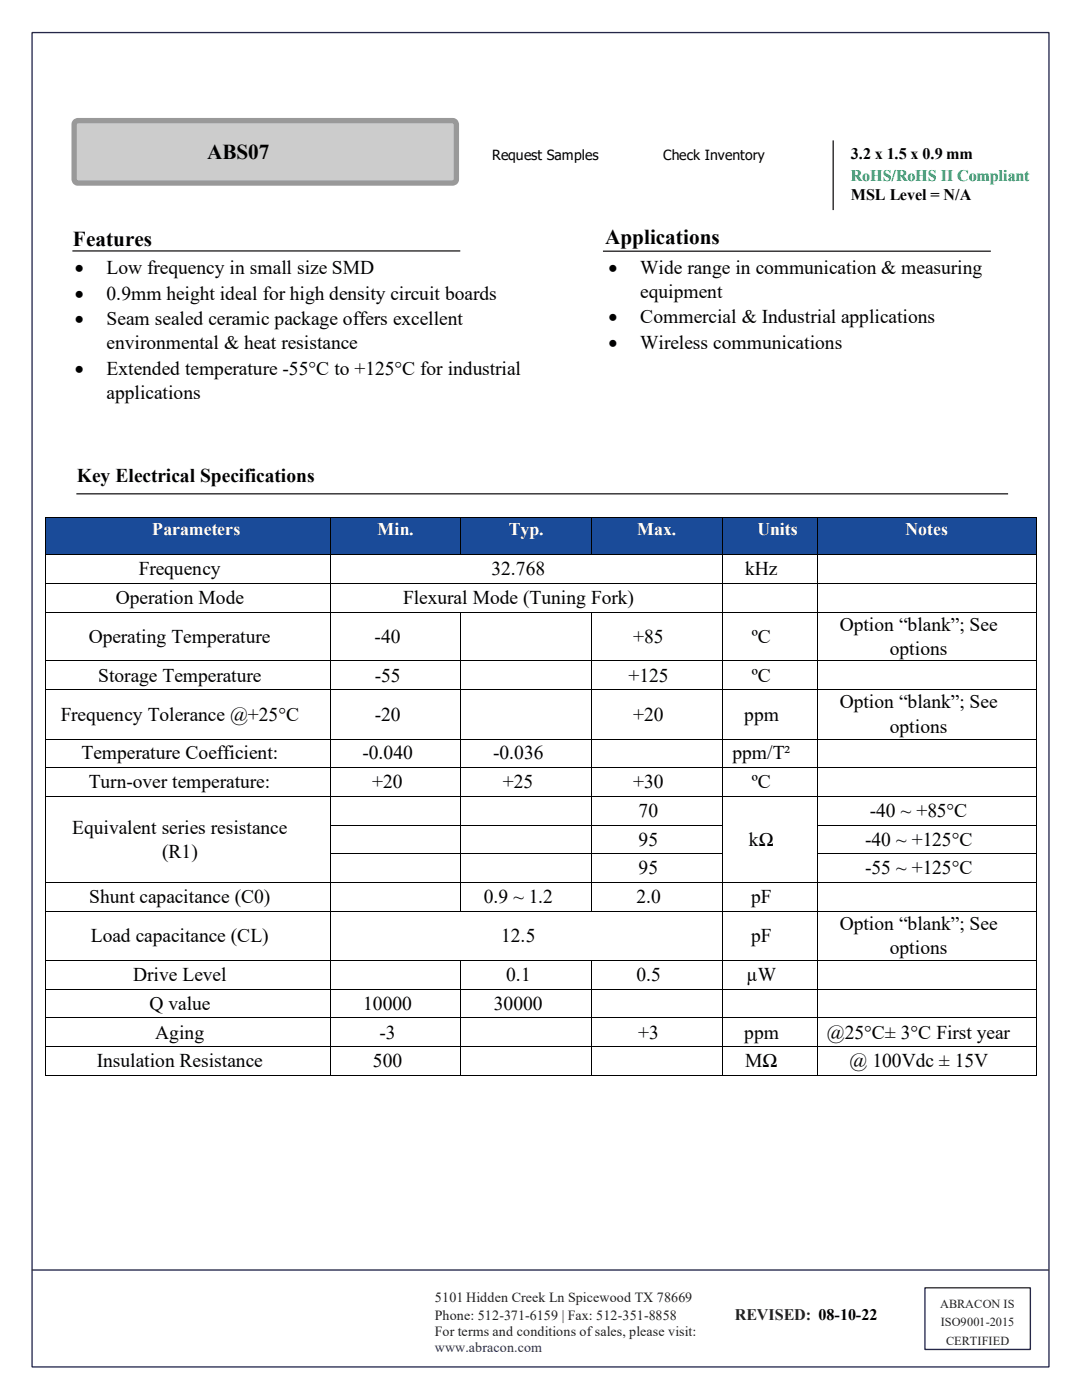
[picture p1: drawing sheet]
<svg xmlns="http://www.w3.org/2000/svg" width="216mm" height="279mm" viewBox="0 0 216 279" stroke-linecap="round" stroke-linejoin="round" font-family="sans-serif">
<path d="M6.4 253.5h202.9" fill="none" stroke="#24274d" stroke-width=".27"/>
<path d="M14.9 24.4l.7-.3h74.7l.4 .1 .3 .6v11l-.1 .4-.6 .3h-74.7l-.5-.1-.3-.6v-11z" fill-rule="evenodd" fill="#ccc"/>
<path d="M14.9 24.4l.7-.3h74.7l.4 .1 .4 .6v11l-.1 .4-.7 .3h-74.7l-.5-.1-.3-.6v-11z" fill="none" stroke="#999" stroke-width="1.1" stroke-linecap="butt"/>
<path d="M6.4 6.5h202.9v266.3h-202.9z" fill="none" stroke="#24274d" stroke-width=".26"/>
<path d="M184.6 257h21v12.3h-21z" fill="none" stroke="#24274d" stroke-width=".27"/>
<path d="M166.3 28v13.9" fill="none" stroke="#221f20" stroke-width=".27"/>
<g fill="#fff">
<path d="M95.6 27.8h32.5v6.4h-32.5z" fill-rule="evenodd"/>
<path d="M129.7 27.8h31.4v6.4h-31.4z" fill-rule="evenodd"/>
</g>
<g fill="#1a4b99">
<path d="M9.2 103.4h56.6v7.2h-56.6z" fill-rule="evenodd"/>
<path d="M66 103.4h25.9v7.2h-25.9z" fill-rule="evenodd"/>
<path d="M92 103.4h25.9v7.2h-25.9z" fill-rule="evenodd"/>
<path d="M118.1 103.4h25.8v7.2h-25.8z" fill-rule="evenodd"/>
<path d="M144.1 103.4h18.8v7.2h-18.8z" fill-rule="evenodd"/>
<path d="M163.1 103.4h43.6v7.2h-43.6z" fill-rule="evenodd"/>
</g>
<g fill="#1a4b99">
<path d="M11 103.4h53v7.2h-53z"/>
<path d="M67.8 103.4h22.3v7.2h-22.3z"/>
<path d="M93.9 103.4h22.2v7.2h-22.2z"/>
<path d="M119.9 103.4h22.3v7.2h-22.3z"/>
<path d="M146 103.4h15.1v7.2h-15.1z"/>
<path d="M164.9 103.4h40v7.2h-40z"/>
</g>
<g fill="#000">
<path d="M9.1 103.2h.1v.2h-.1zM9.1 110.6h.1v.1h-.1zM9.1 116.3h.1v.2h-.1zM65.9 103.2h.1v.2h-.1zM65.9 110.6h.1v.1h-.1zM65.9 116.3h.1v.2h-.1zM91.9 103.2h.1v.2h-.1zM91.9 110.6h.1v.1h-.1zM117.9 103.2h.2v.2h-.2zM117.9 110.6h.2v.1h-.2zM144 103.2h.2v.2h-.2zM144 110.6h.2v.1h-.2z"/>
<path d="M144 116.3h.2v.2h-.2zM163 103.2h.2v.2h-.2zM163 110.6h.2v.1h-.2zM163 116.3h.2v.2h-.2zM206.8 103.2h.1v.2h-.1zM206.8 110.6h.1v.1h-.1zM206.8 116.3h.1v.2h-.1zM9.1 122.1h.1v.2h-.1zM9.1 131.8h.1v.2h-.1zM9.1 137.6h.1v.2h-.1zM65.9 122.1h.1v.2h-.1zM65.9 131.8h.1v.2h-.1z"/>
<path d="M65.9 137.6h.1v.2h-.1zM91.9 122.1h.1v.2h-.1zM91.9 131.8h.1v.2h-.1zM91.9 137.6h.1v.2h-.1zM117.9 122.1h.2v.2h-.2zM117.9 131.8h.2v.2h-.2zM117.9 137.6h.2v.2h-.2zM144 122.1h.2v.2h-.2zM144 131.8h.2v.2h-.2zM144 137.6h.2v.2h-.2zM163 122.1h.2v.2h-.2zM163 131.8h.2v.2h-.2z"/>
<path d="M163 137.6h.2v.2h-.2zM206.8 122.1h.1v.2h-.1zM206.8 131.8h.1v.2h-.1zM206.8 137.6h.1v.2h-.1zM9.1 147.4h.1v.2h-.1zM9.1 153.2h.1v.1h-.1zM9.1 158.8h.1v.2h-.1zM65.9 147.4h.1v.2h-.1zM65.9 153.2h.1v.1h-.1zM65.9 158.8h.1v.2h-.1zM91.9 147.4h.1v.2h-.1zM91.9 153.2h.1v.1h-.1z"/>
<path d="M91.9 158.8h.1v.2h-.1zM117.9 147.4h.2v.2h-.2zM117.9 153.2h.2v.1h-.2zM117.9 158.8h.2v.2h-.2zM144 147.4h.2v.2h-.2zM144 153.2h.2v.1h-.2zM144 158.8h.2v.2h-.2zM163 147.4h.2v.2h-.2zM163 153.2h.2v.1h-.2zM163 158.8h.2v.2h-.2zM206.8 147.4h.1v.2h-.1zM206.8 153.2h.1v.1h-.1z"/>
<path d="M206.8 158.8h.1v.2h-.1zM9.1 164.6h.1v.2h-.1zM9.1 170.3h.1v.2h-.1zM9.1 176h.1v.2h-.1zM65.9 164.6h.1v.2h-.1zM65.9 170.3h.1v.2h-.1zM65.9 176h.1v.2h-.1zM91.9 164.6h.1v.2h-.1zM91.9 170.3h.1v.2h-.1zM91.9 176h.1v.2h-.1zM117.9 164.6h.2v.2h-.2zM117.9 170.3h.2v.2h-.2z"/>
<path d="M117.9 176h.2v.2h-.2zM144 164.6h.2v.2h-.2zM144 170.3h.2v.2h-.2zM144 176h.2v.2h-.2zM163 164.6h.2v.2h-.2zM163 170.3h.2v.2h-.2zM163 176h.2v.2h-.2zM206.8 164.6h.1v.2h-.1zM206.8 170.3h.1v.2h-.1zM206.8 176h.1v.2h-.1zM9.1 181.8h.1v.1h-.1zM9.1 191.6h.1v.2h-.1z"/>
<path d="M9.1 197.4h.1v.1h-.1zM65.9 181.8h.1v.1h-.1zM65.9 191.6h.1v.2h-.1zM65.9 197.4h.1v.1h-.1zM91.9 181.8h.1v.1h-.1zM91.9 191.6h.1v.2h-.1zM91.9 197.4h.1v.1h-.1zM117.9 181.8h.2v.1h-.2zM117.9 191.6h.2v.2h-.2zM117.9 197.4h.2v.1h-.2zM144 181.8h.2v.1h-.2zM144 191.6h.2v.2h-.2z"/>
<path d="M144 197.4h.2v.1h-.2zM163 181.8h.2v.1h-.2zM163 191.6h.2v.2h-.2zM163 197.4h.2v.1h-.2zM206.8 181.8h.1v.1h-.1zM206.8 191.6h.1v.2h-.1zM206.8 197.4h.1v.1h-.1zM9.1 203h.1v.2h-.1zM9.1 208.8h.1v.2h-.1zM9.1 214.5h.1v.2h-.1zM65.9 203h.1v.2h-.1zM65.9 208.8h.1v.2h-.1z"/>
<path d="M65.9 214.5h.1v.2h-.1zM91.9 203h.1v.2h-.1zM91.9 208.8h.1v.2h-.1zM91.9 214.5h.1v.2h-.1zM117.9 203h.2v.2h-.2zM117.9 208.8h.2v.2h-.2zM117.9 214.5h.2v.2h-.2zM144 203h.2v.2h-.2zM144 208.8h.2v.2h-.2zM144 214.5h.2v.2h-.2zM163 203h.2v.2h-.2zM163 208.8h.2v.2h-.2z"/>
<path d="M163 214.5h.2v.2h-.2zM206.8 203h.1v.2h-.1zM206.8 208.8h.1v.2h-.1zM206.8 214.5h.1v.2h-.1z"/>
</g>
<g fill="none" stroke="#000" stroke-width=".2">
<path d="M9.1 103.4v7.2M9.1 110.7v5.6M9.1 116.5v5.6M9.2 103.3h56.7M9.2 110.7h56.7M9.2 116.4h56.7M66 103.4v7.2M66 110.7v5.6M66 116.5v5.6M66 103.3h25.9M66 110.7h25.9M66 116.4h78"/>
<path d="M91.9 103.4v7.2M92 103.3h25.9M92 110.7h25.9M118 103.4v7.2M118.1 103.3h25.9M118.1 110.7h25.9M144.1 103.4v7.2M144.1 110.7v5.6M144.1 116.5v5.6M144.2 103.3h18.8M144.2 110.7h18.8M144.2 116.4h18.8"/>
<path d="M163.1 103.4v7.2M163.1 110.7v5.6M163.1 116.5v5.6M163.2 103.3h43.6M163.2 110.7h43.6M163.2 116.4h43.6M206.8 103.4v7.2M206.8 110.7v5.6M206.8 116.5v5.6M9.1 122.3v9.5M9.1 132v5.6M9.1 137.8v9.6"/>
<path d="M9.2 122.2h56.7M9.2 131.9h56.7M9.2 137.7h56.7M66 122.3v9.5M66 132v5.6M66 137.8v9.6M66 122.2h25.9M66 131.9h25.9M66 137.7h25.9M91.9 122.3v9.5M91.9 132v5.6M91.9 137.8v9.6"/>
<path d="M92 122.2h25.9M92 131.9h25.9M92 137.7h25.9M118 122.3v9.5M118 132v5.6M118 137.8v9.6M118.1 122.2h25.9M118.1 131.9h25.9M118.1 137.7h25.9M144.1 122.3v9.5M144.1 132v5.6M144.1 137.8v9.6"/>
<path d="M144.2 122.2h18.8M144.2 131.9h18.8M144.2 137.7h18.8M163.1 122.3v9.5M163.1 132v5.6M163.1 137.8v9.6M163.2 122.2h43.6M163.2 131.9h43.6M163.2 137.7h43.6M206.8 122.3v9.5M206.8 132v5.6M206.8 137.8v9.6"/>
<path d="M9.1 147.6v5.6M9.1 153.3v5.5M9.1 159v5.6M9.2 147.5h56.7M9.2 153.2h56.7M9.2 158.9h56.7M66 147.6v5.6M66 153.3v5.5M66 159v5.6M66 147.5h25.9M66 153.2h25.9M66 158.9h25.9"/>
<path d="M91.9 147.6v5.6M91.9 153.3v5.5M91.9 159v5.6M92 147.5h25.9M92 153.2h25.9M92 158.9h25.9M118 147.6v5.6M118 153.3v5.5M118 159v5.6M118.1 147.5h25.9M118.1 153.2h25.9M118.1 158.9h25.9"/>
<path d="M144.1 147.6v5.6M144.1 153.3v5.5M144.1 159v5.6M144.2 147.5h18.8M144.2 153.2h18.8M144.2 158.9h18.8M163.1 147.6v5.6M163.1 153.3v5.5M163.1 159v5.6M163.2 147.5h43.6M163.2 153.2h43.6M163.2 158.9h43.6"/>
<path d="M206.8 147.6v5.6M206.8 153.3v5.5M206.8 159v5.6M9.1 164.8v5.5M9.1 170.5v5.5M9.1 176.2v5.6M9.2 176.1h56.7M66 164.8v5.5M66 170.5v5.5M66 176.2v5.6M66 164.7h25.9M66 170.4h25.9"/>
<path d="M66 176.1h25.9M91.9 164.8v5.5M91.9 170.5v5.5M91.9 176.2v5.6M92 164.7h25.9M92 170.4h25.9M92 176.1h25.9M118 164.8v5.5M118 170.5v5.5M118 176.2v5.6M118.1 164.7h25.9M118.1 170.4h25.9"/>
<path d="M118.1 176.1h25.9M144.1 164.8v5.5M144.1 170.5v5.5M144.1 176.2v5.6M144.2 176.1h18.8M163.1 164.8v5.5M163.1 170.5v5.5M163.1 176.2v5.6M163.2 164.7h43.6M163.2 170.4h43.6M163.2 176.1h43.6M206.8 164.8v5.5"/>
<path d="M206.8 170.5v5.5M206.8 176.2v5.6M9.1 181.9v9.7M9.1 191.8v5.6M9.1 197.5v5.5M9.2 181.9h56.7M9.2 191.7h56.7M9.2 197.4h56.7M66 181.9v9.7M66 191.8v5.6M66 197.5v5.5M66 181.9h25.9"/>
<path d="M66 191.7h25.9M66 197.4h25.9M91.9 191.8v5.6M91.9 197.5v5.5M92 181.9h25.9M92 191.7h25.9M92 197.4h25.9M118 191.8v5.6M118 197.5v5.5M118.1 181.9h25.9M118.1 191.7h25.9M118.1 197.4h25.9"/>
<path d="M144.1 181.9v9.7M144.1 191.8v5.6M144.1 197.5v5.5M144.2 181.9h18.8M144.2 191.7h18.8M144.2 197.4h18.8M163.1 181.9v9.7M163.1 191.8v5.6M163.1 197.5v5.5M163.2 181.9h43.6M163.2 191.7h43.6M163.2 197.4h43.6"/>
<path d="M206.8 181.9v9.7M206.8 191.8v5.6M206.8 197.5v5.5M9.1 203.2v5.6M9.1 209v5.5M9.2 203.1h56.7M9.2 208.9h56.7M9.2 214.6h56.7M66 203.2v5.6M66 209v5.5M66 203.1h25.9M66 208.9h25.9"/>
<path d="M66 214.6h25.9M91.9 203.2v5.6M91.9 209v5.5M92 203.1h25.9M92 208.9h25.9M92 214.6h25.9M118 203.2v5.6M118 209v5.5M118.1 203.1h25.9M118.1 208.9h25.9M118.1 214.6h25.9M144.1 203.2v5.6"/>
<path d="M144.1 209v5.5M144.2 203.1h18.8M144.2 208.9h18.8M144.2 214.6h18.8M163.1 203.2v5.6M163.1 209v5.5M163.2 203.1h43.6M163.2 208.9h43.6M163.2 214.6h43.6M206.8 203.2v5.6M206.8 209v5.5"/>
</g>
<path d="M14.4 50.1h77.4M120.3 50.1h77.4M15.2 98.6h186" fill="none" stroke="#221f20" stroke-width=".26"/>
<g font-size="4.2">
<text x="41.3" y="31.8">ABS07</text>
<text x="14.6" y="49.2">Features</text>
<text x="120.7" y="48.7">Applications</text>
</g>
<g font-size="3.9">
<text x="14.9" y="54.7">•</text>
<text x="14.9" y="59.8">•</text>
<text x="21.3" y="54.7">Low frequency in small size SMD</text>
<text x="21.3" y="59.8">0.9mm height ideal for high density circuit boards</text>
<text x="121.4" y="54.6">•</text>
<text x="127.8" y="54.6">Wide range in communication &amp; measuring</text>
<text x="127.8" y="59.4">equipment</text>
<text x="14.9" y="64.9">•</text>
<text x="21.3" y="64.9">Seam sealed ceramic package offers excellent</text>
<text x="121.4" y="64.5">•</text>
<text x="127.8" y="64.5">Commercial &amp; Industrial applications</text>
<text x="21.3" y="69.7">environmental &amp; heat resistance</text>
<text x="121.4" y="69.6">•</text>
<text x="127.8" y="69.6">Wireless communications</text>
<text x="14.9" y="74.8">•</text>
<text x="21.3" y="74.8">Extended temperature -55°C to +125°C for industrial</text>
<text x="21.3" y="79.6">applications</text>
<text x="15.3" y="96.3">Key Electrical Specifications</text>
<text x="27.7" y="114.8">Frequency</text>
<text x="98" y="114.8">32.768</text>
<text x="148.7" y="114.8">kHz</text>
<text x="23.1" y="120.5">Operation Mode</text>
<text x="80.4" y="120.5">Flexural Mode (Tuning Fork)</text>
<text x="167.6" y="125.9">Option “blank”; See</text>
<text x="17.7" y="128.3">Operating Temperature</text>
<text x="74.8" y="128.3">-40</text>
<text x="126.3" y="128.3">+85</text>
<text x="150" y="128.3">ºC</text>
<text x="177.5" y="130.7">options</text>
<text x="19.6" y="136.1">Storage Temperature</text>
<text x="74.8" y="136.1">-55</text>
<text x="125.4" y="136.1">+125</text>
<text x="150" y="136.1">ºC</text>
<text x="12.1" y="143.8">Frequency Tolerance @+25°C</text>
<text x="74.8" y="143.8">-20</text>
<text x="126.3" y="143.8">+20</text>
<text x="148.5" y="143.8">ppm</text>
<text x="167.6" y="141.4">Option “blank”; See</text>
<text x="177.5" y="146.2">options</text>
<text x="16.3" y="151.6">Temperature Coefficient:</text>
<text x="72.3" y="151.6">-0.040</text>
<text x="98.4" y="151.6">-0.036</text>
<text x="146.1" y="151.6">ppm/T²</text>
<text x="17.7" y="157.3">Turn-over temperature:</text>
<text x="74.3" y="157.3">+20</text>
<text x="100.3" y="157.3">+25</text>
<text x="126.3" y="157.3">+30</text>
<text x="150" y="157.3">ºC</text>
<text x="14.4" y="166.4">Equivalent series resistance</text>
<text x="127.4" y="163.1">70</text>
<text x="173.6" y="163.1">-40 ~ +85°C</text>
<text x="32.3" y="171.2">(R1)</text>
<text x="127.4" y="168.8">95</text>
<text x="149.4" y="168.8">kΩ</text>
<text x="172.6" y="168.8">-40 ~ +125°C</text>
<text x="127.4" y="174.5">95</text>
<text x="172.6" y="174.5">-55 ~ +125°C</text>
<text x="17.8" y="180.3">Shunt capacitance (C0)</text>
<text x="96.5" y="180.3">0.9 ~ 1.2</text>
<text x="127" y="180.3">2.0</text>
<text x="149.9" y="180.3">pF</text>
<text x="167.6" y="185.6">Option “blank”; See</text>
<text x="18.1" y="188">Load capacitance (CL)</text>
<text x="100" y="188">12.5</text>
<text x="149.9" y="188">pF</text>
<text x="177.5" y="190.4">options</text>
<text x="26.6" y="195.7">Drive Level</text>
<text x="101" y="195.7">0.1</text>
<text x="127" y="195.7">0.5</text>
<text x="148.9" y="195.7">µW</text>
<text x="29.8" y="201.5">Q value</text>
<text x="72.5" y="201.5">10000</text>
<text x="98.6" y="201.5">30000</text>
<text x="31" y="207.3">Aging</text>
<text x="75.7" y="207.3">-3</text>
<text x="127.3" y="207.3">+3</text>
<text x="148.5" y="207.3">ppm</text>
<text x="165" y="207.3">@25°C± 3°C First year</text>
<text x="19.3" y="213">Insulation Resistance</text>
<text x="74.4" y="213">500</text>
<text x="148.7" y="213">MΩ</text>
<text x="169.5" y="213">@ 100Vdc ± 15V</text>
</g>
<g font-size="3.6" fill="#fff">
<text x="30.4" y="106.7">Parameters</text>
<text x="75.4" y="106.7">Min.</text>
<text x="101.5" y="106.7">Typ.</text>
<text x="127.2" y="106.7">Max.</text>
<text x="151.1" y="106.7">Units</text>
<text x="180.7" y="106.7">Notes</text>
</g>
<g font-size="3.2">
<text x="169.8" y="31.8">3.2 x 1.5 x 0.9 mm</text>
<text x="169.8" y="40">MSL Level = N/A</text>
</g>
<text font-size="3.2" fill="#00b050" x="169.8" y="36.1">RoHS/RoHS II Compliant</text>
<text font-size="3.2" fill="#221f20" x="146.6" y="263.4">REVISED: 08-10-22</text>
<g font-size="2.8">
<text x="98.2" y="32">Request Samples</text>
<text x="132.3" y="32">Check Inventory</text>
</g>
<g font-size="2.8" fill="#221f20">
<text x="86.8" y="259.8">5101 Hidden Creek Ln Spicewood TX 78669</text>
<text x="86.8" y="263.4">Phone: 512-371-6159 | Fax: 512-351-8858</text>
<text x="86.8" y="266.5">For terms and conditions of sales, please visit:</text>
</g>
<text font-size="2.8" fill="#24274d" x="86.8" y="269.9">www.abracon.com</text>
<g font-size="2.5" fill="#221f20">
<text x="187.6" y="260.9">ABRACON IS</text>
<text x="187.7" y="264.7">ISO9001-2015</text>
<text x="188.8" y="268.5">CERTIFIED</text>
</g>
</svg>
